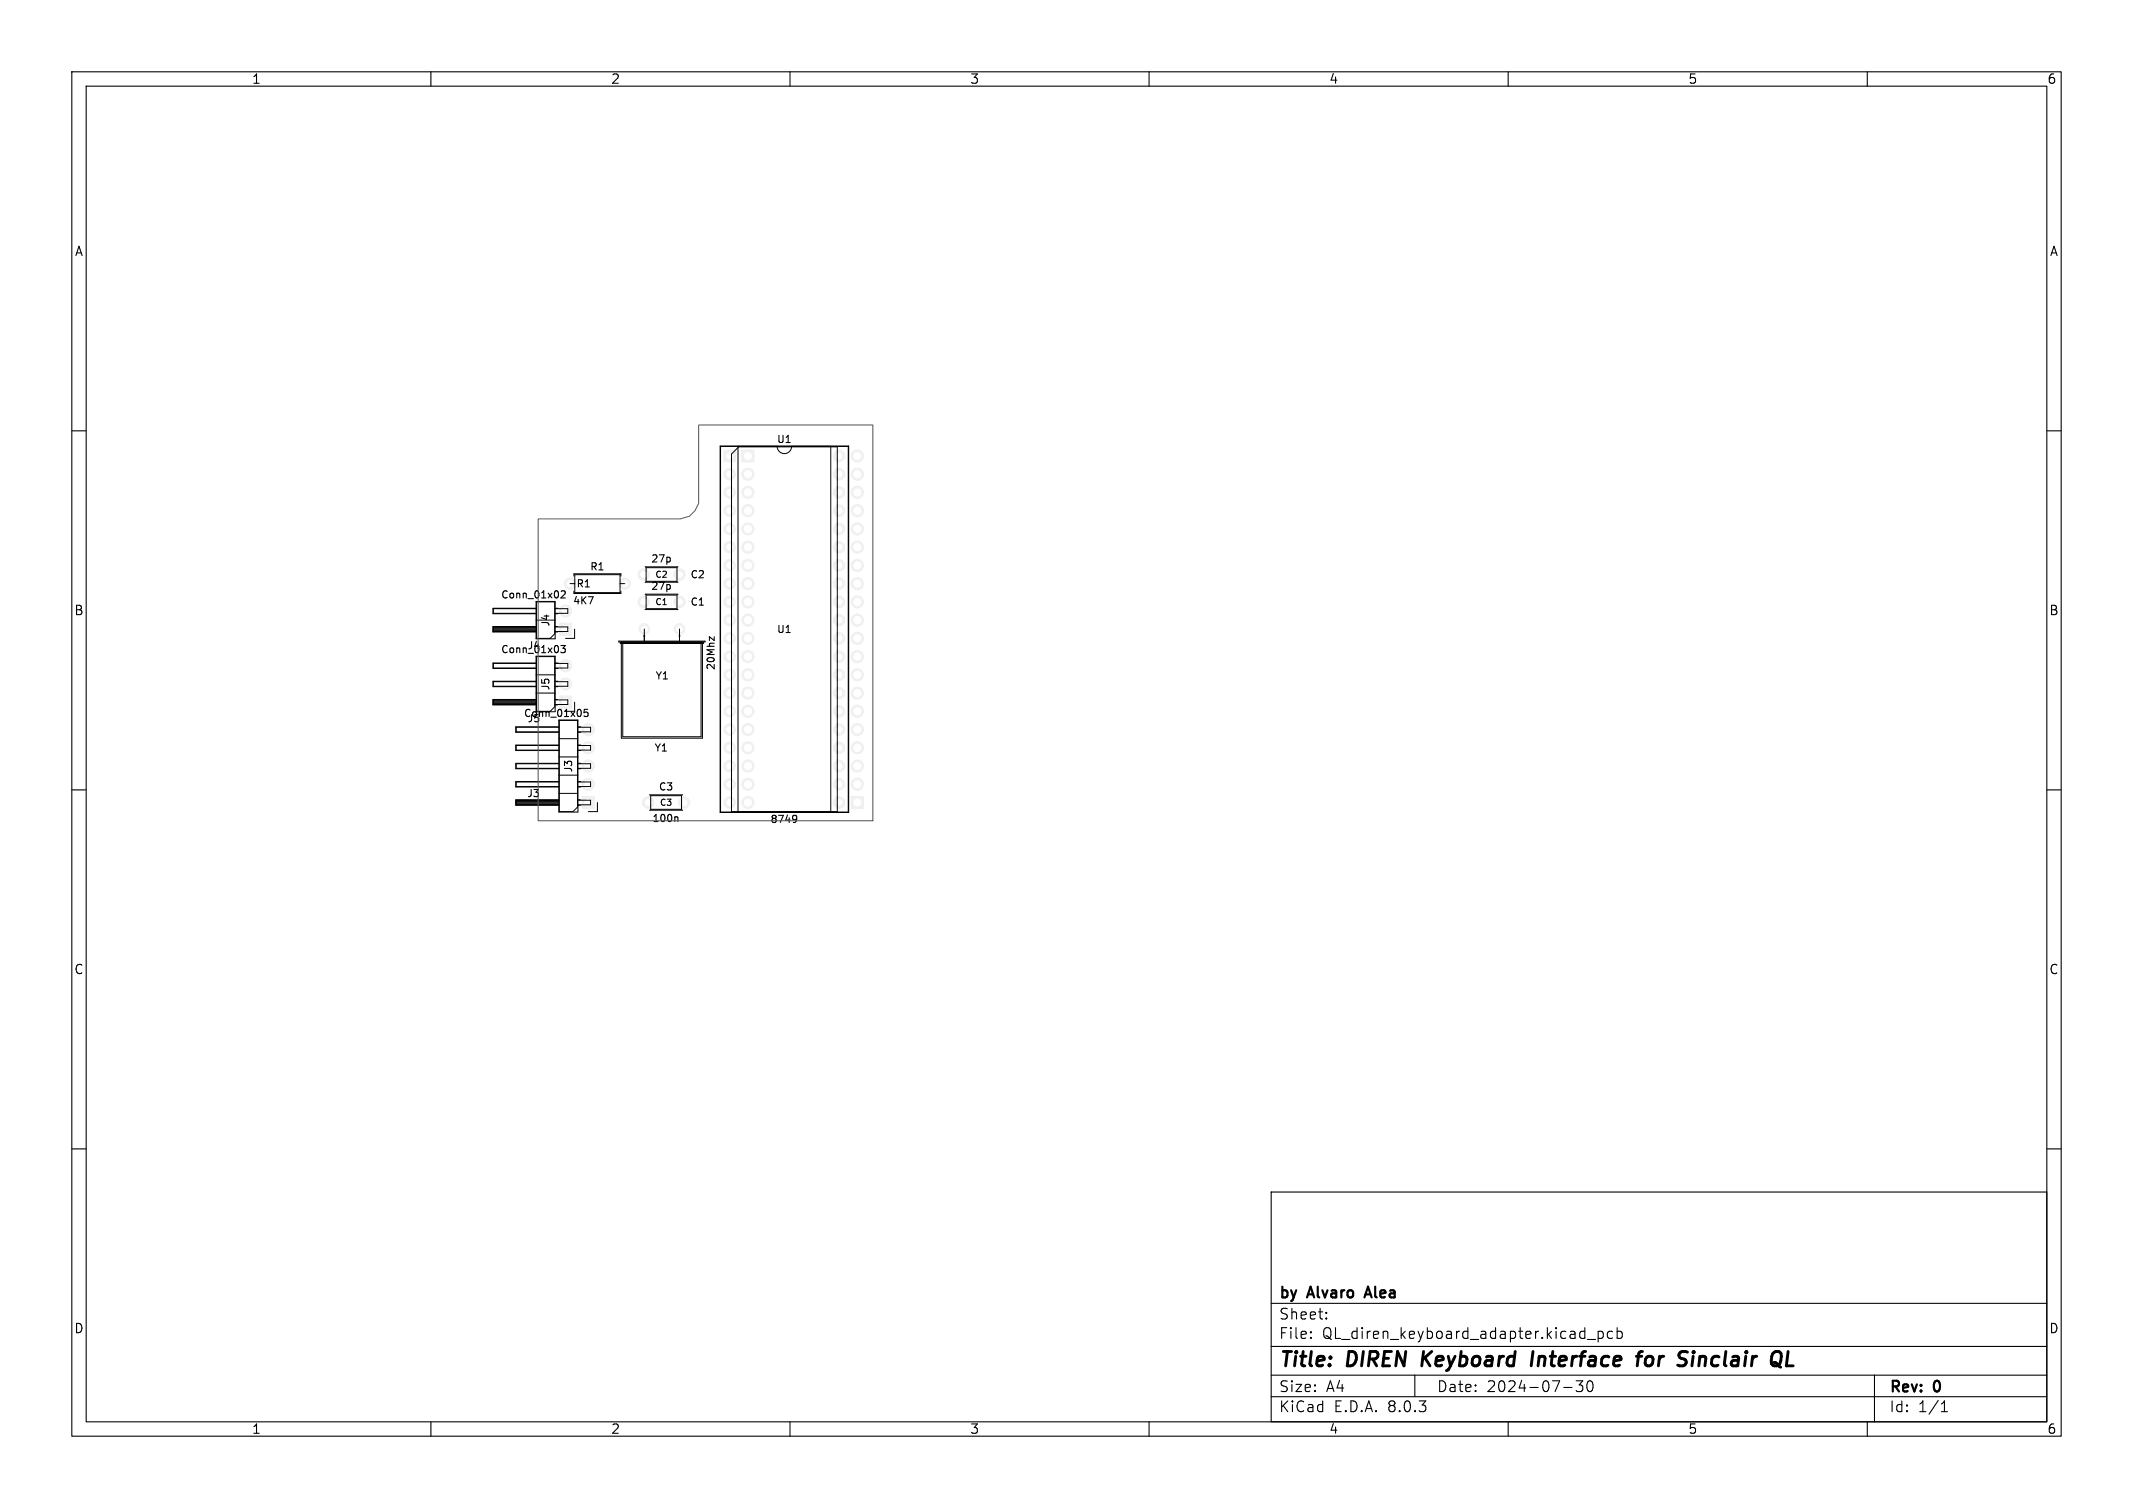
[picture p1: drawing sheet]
<svg xmlns="http://www.w3.org/2000/svg" width="297mm" height="210mm" viewBox="0 0 297 210" stroke-linecap="round" stroke-linejoin="round" font-family="sans-serif">
<g fill="#f0f0f0" stroke="#f0f0f0" stroke-width=".14">
<path d="M100.8 62.7h1.6v1.6h-1.6z"/>
<path d="M77.9 96.9h1.7v1.7h-1.7z"/>
<path d="M77.9 86.8h1.7v1.7h-1.7z"/>
<path d="M81.1 110.9h1.7v1.7h-1.7z"/>
<path d="M118.5 110.9h1.7v1.7h-1.7z"/>
<path d="M103.3 62.7h1.7v1.6h-1.7z"/>
<circle cx="101.6" cy="66" r=".8"/>
<circle cx="101.6" cy="68.6" r=".8"/>
<circle cx="101.6" cy="71.1" r=".8"/>
<circle cx="101.6" cy="73.7" r=".8"/>
<circle cx="101.6" cy="76.2" r=".8"/>
<circle cx="101.6" cy="78.7" r=".8"/>
<circle cx="101.6" cy="81.3" r=".8"/>
<circle cx="101.6" cy="83.8" r=".8"/>
<circle cx="101.6" cy="86.4" r=".8"/>
<circle cx="101.6" cy="88.9" r=".8"/>
<circle cx="101.6" cy="91.4" r=".8"/>
<circle cx="101.6" cy="94" r=".8"/>
<circle cx="101.6" cy="96.5" r=".8"/>
<circle cx="101.6" cy="99.1" r=".8"/>
<circle cx="101.6" cy="101.6" r=".8"/>
<circle cx="101.6" cy="104.1" r=".8"/>
<circle cx="101.6" cy="106.7" r=".8"/>
<circle cx="101.6" cy="109.2" r=".8"/>
<circle cx="101.6" cy="111.8" r=".8"/>
<circle cx="116.8" cy="111.8" r=".8"/>
<circle cx="116.8" cy="109.2" r=".8"/>
<circle cx="116.8" cy="106.7" r=".8"/>
<circle cx="116.8" cy="104.1" r=".8"/>
<circle cx="116.8" cy="101.6" r=".8"/>
<circle cx="116.8" cy="99.1" r=".8"/>
<circle cx="116.8" cy="96.5" r=".8"/>
<circle cx="116.8" cy="94" r=".8"/>
<circle cx="116.8" cy="91.4" r=".8"/>
<circle cx="116.8" cy="88.9" r=".8"/>
<circle cx="116.8" cy="86.4" r=".8"/>
<circle cx="116.8" cy="83.8" r=".8"/>
<circle cx="116.8" cy="81.3" r=".8"/>
<circle cx="116.8" cy="78.7" r=".8"/>
<circle cx="116.8" cy="76.2" r=".8"/>
<circle cx="116.8" cy="73.7" r=".8"/>
<circle cx="116.8" cy="71.1" r=".8"/>
<circle cx="116.8" cy="68.6" r=".8"/>
<circle cx="116.8" cy="66" r=".8"/>
<circle cx="116.8" cy="63.5" r=".8"/>
<circle cx="78.7" cy="95.2" r=".85"/>
<circle cx="78.7" cy="92.7" r=".85"/>
<circle cx="94.6" cy="80" r=".8"/>
<circle cx="89.6" cy="80" r=".8"/>
<circle cx="94.6" cy="83.8" r=".8"/>
<circle cx="89.6" cy="83.8" r=".8"/>
<circle cx="90.2" cy="111.8" r=".8"/>
<circle cx="95.2" cy="111.8" r=".8"/>
<circle cx="89.7" cy="87.6" r=".75"/>
<circle cx="94.6" cy="87.6" r=".75"/>
<circle cx="78.7" cy="85.1" r=".85"/>
<circle cx="79.4" cy="81.3" r=".8"/>
<circle cx="87" cy="81.3" r=".8"/>
<circle cx="81.9" cy="109.2" r=".85"/>
<circle cx="81.9" cy="106.7" r=".85"/>
<circle cx="81.9" cy="104.1" r=".85"/>
<circle cx="81.9" cy="101.6" r=".85"/>
<circle cx="119.4" cy="109.2" r=".85"/>
<circle cx="119.4" cy="106.7" r=".85"/>
<circle cx="119.4" cy="104.1" r=".85"/>
<circle cx="119.4" cy="101.6" r=".85"/>
<circle cx="119.4" cy="99.1" r=".85"/>
<circle cx="119.4" cy="96.5" r=".85"/>
<circle cx="119.4" cy="94" r=".85"/>
<circle cx="119.4" cy="91.4" r=".85"/>
<circle cx="119.4" cy="88.9" r=".85"/>
<circle cx="119.4" cy="86.4" r=".85"/>
<circle cx="119.4" cy="83.8" r=".85"/>
<circle cx="119.4" cy="81.3" r=".85"/>
<circle cx="119.4" cy="78.7" r=".85"/>
<circle cx="119.4" cy="76.2" r=".85"/>
<circle cx="119.4" cy="73.7" r=".85"/>
<circle cx="119.4" cy="71.1" r=".85"/>
<circle cx="119.4" cy="68.6" r=".85"/>
<circle cx="119.4" cy="66" r=".85"/>
<circle cx="119.4" cy="63.5" r=".85"/>
<circle cx="104.1" cy="66" r=".85"/>
<circle cx="104.1" cy="68.6" r=".85"/>
<circle cx="104.1" cy="71.1" r=".85"/>
<circle cx="104.1" cy="73.7" r=".85"/>
<circle cx="104.1" cy="76.2" r=".85"/>
<circle cx="104.1" cy="78.7" r=".85"/>
<circle cx="104.1" cy="81.3" r=".85"/>
<circle cx="104.1" cy="83.8" r=".85"/>
<circle cx="104.1" cy="86.4" r=".85"/>
<circle cx="104.1" cy="88.9" r=".85"/>
<circle cx="104.1" cy="91.4" r=".85"/>
<circle cx="104.1" cy="94" r=".85"/>
<circle cx="104.1" cy="96.5" r=".85"/>
<circle cx="104.1" cy="99.1" r=".85"/>
<circle cx="104.1" cy="101.6" r=".85"/>
<circle cx="104.1" cy="104.1" r=".85"/>
<circle cx="104.1" cy="106.7" r=".85"/>
<circle cx="104.1" cy="109.2" r=".85"/>
<circle cx="104.1" cy="111.8" r=".85"/>
</g>
<g fill="#fff" stroke="#fff" stroke-width=".14">
<circle cx="101.6" cy="63.5" r=".4"/>
<circle cx="101.6" cy="66" r=".4"/>
<circle cx="101.6" cy="68.6" r=".4"/>
<circle cx="101.6" cy="71.1" r=".4"/>
<circle cx="101.6" cy="73.7" r=".4"/>
<circle cx="101.6" cy="76.2" r=".4"/>
<circle cx="101.6" cy="78.7" r=".4"/>
<circle cx="101.6" cy="81.3" r=".4"/>
<circle cx="101.6" cy="83.8" r=".4"/>
<circle cx="101.6" cy="86.4" r=".4"/>
<circle cx="101.6" cy="88.9" r=".4"/>
<circle cx="101.6" cy="91.4" r=".4"/>
<circle cx="101.6" cy="94" r=".4"/>
<circle cx="101.6" cy="96.5" r=".4"/>
<circle cx="101.6" cy="99.1" r=".4"/>
<circle cx="101.6" cy="101.6" r=".4"/>
<circle cx="101.6" cy="104.1" r=".4"/>
<circle cx="101.6" cy="106.7" r=".4"/>
<circle cx="101.6" cy="109.2" r=".4"/>
<circle cx="101.6" cy="111.8" r=".4"/>
<circle cx="116.8" cy="111.8" r=".4"/>
<circle cx="116.8" cy="109.2" r=".4"/>
<circle cx="116.8" cy="106.7" r=".4"/>
<circle cx="116.8" cy="104.1" r=".4"/>
<circle cx="116.8" cy="101.6" r=".4"/>
<circle cx="116.8" cy="99.1" r=".4"/>
<circle cx="116.8" cy="96.5" r=".4"/>
<circle cx="116.8" cy="94" r=".4"/>
<circle cx="116.8" cy="91.4" r=".4"/>
<circle cx="116.8" cy="88.9" r=".4"/>
<circle cx="116.8" cy="86.4" r=".4"/>
<circle cx="116.8" cy="83.8" r=".4"/>
<circle cx="116.8" cy="81.3" r=".4"/>
<circle cx="116.8" cy="78.7" r=".4"/>
<circle cx="116.8" cy="76.2" r=".4"/>
<circle cx="116.8" cy="73.7" r=".4"/>
<circle cx="116.8" cy="71.1" r=".4"/>
<circle cx="116.8" cy="68.6" r=".4"/>
<circle cx="116.8" cy="66" r=".4"/>
<circle cx="116.8" cy="63.5" r=".4"/>
<circle cx="78.7" cy="97.8" r=".5"/>
<circle cx="78.7" cy="95.3" r=".5"/>
<circle cx="78.7" cy="92.7" r=".5"/>
<circle cx="94.6" cy="80" r=".4"/>
<circle cx="89.6" cy="80" r=".4"/>
<circle cx="94.6" cy="83.8" r=".4"/>
<circle cx="89.6" cy="83.8" r=".4"/>
<circle cx="90.2" cy="111.8" r=".4"/>
<circle cx="95.2" cy="111.8" r=".4"/>
<circle cx="89.7" cy="87.6" r=".4"/>
<circle cx="94.6" cy="87.6" r=".4"/>
<circle cx="78.7" cy="87.6" r=".5"/>
<circle cx="78.7" cy="85.1" r=".5"/>
<circle cx="79.4" cy="81.3" r=".4"/>
<circle cx="87" cy="81.3" r=".4"/>
<circle cx="81.9" cy="111.8" r=".5"/>
<circle cx="81.9" cy="109.2" r=".5"/>
<circle cx="81.9" cy="106.7" r=".5"/>
<circle cx="81.9" cy="104.1" r=".5"/>
<circle cx="81.9" cy="101.6" r=".5"/>
<circle cx="119.4" cy="111.8" r=".5"/>
<circle cx="119.4" cy="109.2" r=".5"/>
<circle cx="119.4" cy="106.7" r=".5"/>
<circle cx="119.4" cy="104.1" r=".5"/>
<circle cx="119.4" cy="101.6" r=".5"/>
<circle cx="119.4" cy="99.1" r=".5"/>
<circle cx="119.4" cy="96.5" r=".5"/>
<circle cx="119.4" cy="94" r=".5"/>
<circle cx="119.4" cy="91.4" r=".5"/>
<circle cx="119.4" cy="88.9" r=".5"/>
<circle cx="119.4" cy="86.4" r=".5"/>
<circle cx="119.4" cy="83.8" r=".5"/>
<circle cx="119.4" cy="81.3" r=".5"/>
<circle cx="119.4" cy="78.7" r=".5"/>
<circle cx="119.4" cy="76.2" r=".5"/>
<circle cx="119.4" cy="73.7" r=".5"/>
<circle cx="119.4" cy="71.1" r=".5"/>
<circle cx="119.4" cy="68.6" r=".5"/>
<circle cx="119.4" cy="66" r=".5"/>
<circle cx="119.4" cy="63.5" r=".5"/>
<circle cx="104.1" cy="63.5" r=".5"/>
<circle cx="104.1" cy="66" r=".5"/>
<circle cx="104.1" cy="68.6" r=".5"/>
<circle cx="104.1" cy="71.1" r=".5"/>
<circle cx="104.1" cy="73.7" r=".5"/>
<circle cx="104.1" cy="76.2" r=".5"/>
<circle cx="104.1" cy="78.7" r=".5"/>
<circle cx="104.1" cy="81.3" r=".5"/>
<circle cx="104.1" cy="83.8" r=".5"/>
<circle cx="104.1" cy="86.4" r=".5"/>
<circle cx="104.1" cy="88.9" r=".5"/>
<circle cx="104.1" cy="91.4" r=".5"/>
<circle cx="104.1" cy="94" r=".5"/>
<circle cx="104.1" cy="96.5" r=".5"/>
<circle cx="104.1" cy="99.1" r=".5"/>
<circle cx="104.1" cy="101.6" r=".5"/>
<circle cx="104.1" cy="104.1" r=".5"/>
<circle cx="104.1" cy="106.7" r=".5"/>
<circle cx="104.1" cy="109.2" r=".5"/>
<circle cx="104.1" cy="111.8" r=".5"/>
</g>
<g fill="none" stroke="#000" stroke-width=".14">
<path d="M89.8 78.9v.1M89.8 78.9h4.6M90 79.1h4.3v1.9h-4.3zM94.4 78.9v.1M100.3 62.1h17.9v51h-17.9zM100.3 62.2h17.8v50.9h-17.8zM101.9 63.2l1-1h13.7v50.8h-14.7zM102.8 62.2v50.9M108.2 62.2a1 1 0 0 0 1 1 1 1 0 0 0 1-1M115.7 62.2v50.9M68.6 97.5h6M68.6 97.6h6"/>
<path d="M68.6 97.8h6M68.6 97.9h6M68.6 98h6M68.6 98.1h6.1M68.6 87.4h6M68.6 87.5h6M68.6 87.6h6M68.6 87.7h6M68.6 87.8h6M68.6 88h6.1M74.6 92.3h-6v.8h6M74.6 84.7h-6v.8h6"/>
<path d="M74.6 87.3h-6v.7h6M74.6 94.9h-6v.7h6M74.6 97.4h-6v.8h6M74.6 83.8h2.7v5.2h-2.7zM74.6 91.4h2.7v7.7h-2.7zM74.6 94h2.7M74.6 96.5h2.7M74.6 86.4h2.7M74.7 83.8h2.5v4.5l-.6 .6h-1.9zM74.7 84.8h-6v.6h6M74.7 87.3h-6v.7M74.7 92.4h-6v.6h6"/>
<path d="M74.7 94.9h-6v.7h6M74.7 97.5h-6v.6M74.7 99.1v-7.7h2.5v7l-.6 .7M77.2 97.5h1.9v.6h-1.9M77.2 87.3h1.9v.7h-1.9M77.2 92.4h1.9v.6h-1.9M77.2 94.9h1.9v.7h-1.9M77.2 84.8h1.9v.6h-1.9M77.3 92.3h.4M77.3 94.9h.4M77.3 97.4h.3M77.3 93.1h.4"/>
<path d="M77.3 95.6h.4M77.3 98.2h.3M77.3 84.7h.4M77.3 87.3h.3M77.3 85.5h.4M77.3 88h.3M79.4 81.3h.6M79.9 80.2v-.3h6.6v.3M79.9 82.3v.4h6.6v-.4M80 87.6v1.3h-1.3M80 97.8v1.3M80 80h6.3v2.5h-6.3z"/>
<path d="M86.2 89.3h12v.1h-12zM86.3 81.3h.7M86.4 89.5h11.6v.1h-11.6zM86.5 89.4v13.4h11.3v-13.4M86.7 89.6v13h10.9v-13M89.7 87.6v2M89.8 81.1h.1M89.8 82.8h4.6M89.8 84.9h4.6M89.8 81.1h4.6M90 82.9h4.3v1.9h-4.3zM94.4 81.1h.1"/>
<path d="M94.6 87.6v2M71.8 111.5h6M71.8 111.6h6M71.8 111.7h6M71.8 111.8h6M71.8 112h6M71.8 112.1h6.1M77.8 100.3h2.7v12.8h-2.7zM77.8 101.2h-6v.8h6M77.8 103.8h-6v.7h6M77.8 106.3h-6v.8h6M77.8 108.8h-6v.8h6"/>
<path d="M77.8 111.4h-6v.7h6M77.8 102.9h2.7M77.8 105.4h2.7M77.8 108h2.7M77.8 110.5h2.7M77.9 100.3h2.5v12.1l-.6 .6h-1.9zM77.9 101.3h-6v.6h6M77.9 103.8h-6v.7h6M77.9 106.4h-6v.6h6M77.9 108.9h-6v.6h6M77.9 111.4h-6v.7M80.4 111.4h1.8v.7h-1.8"/>
<path d="M80.4 101.3h1.8v.6h-1.8M80.4 103.8h1.8v.7h-1.8M80.4 106.4h1.8v.6h-1.8M80.4 108.9h1.8v.6h-1.8M80.5 101.2h.4M80.5 103.8h.4M80.5 106.3h.4M80.5 108.8h.4M80.5 111.4h.3M80.5 102h.4M80.5 104.5h.4M80.5 107.1h.4"/>
<path d="M80.5 109.6h.4M80.5 112.1h.3M83.2 111.8v1.2h-1.3M90.5 110.7h.1M90.5 112.8h.1M90.5 110.7h4.5M90.5 112.8h4.5M90.6 110.8h4.3v1.9h-4.3zM95 110.7h.1M95 112.8h.1"/>
</g>
<g fill="#000" stroke="#000" stroke-width=".14">
<circle cx="89.7" cy="88.6" r=".06"/>
<circle cx="94.6" cy="88.5" r=".06"/>
</g>
<g fill="none" stroke="#000" stroke-width=".15">
<path d="M10 10h277v190h-277zM12 12h273v186h-273zM60 10v2M110 10v2M160 10v2M210 10v2M260 10v2M10 60h2M285 60h2M78.1 89.9h.6l-.3 .4 .3 .1v.4l-.2 .1-.4-.1M78.1 82.4l.4-.1 .2 .3-.6 .7h.6M81.8 98.8h-.4l-.1 .5 .2-.1h.3l.1 .2-.1 .3-.1 .1-.4-.1"/>
<path d="M99.4 88.7v.5l-.6-.5v.5M10 110h2M94.1 113.7l.3 .2v.5M110.6 113.5l.3 .1a.66 .66 0 0 1-.3 .9M110.9 114l-.1 .1-.2 .1M285 110h2M10 160h2M285 160h2M177 166h108v32h-108zM60 198v2M110 198v2M160 198v2"/>
<path d="M177 194.5h108M177 191.5h108M177 187.5h108M177 181.5h108M182.5 186.3h.1l-.1 .1M182.5 186.3v.1M182.5 185.5v.1M182.5 185.5h.1l-.1 .1M184.7 183.6v.1M184.7 183.6h-.1l.1 .1M184.7 182.8v.1M184.7 182.8h-.1l.1 .1"/>
<path d="M197 191.5v3M210 198v2M217.7 193.2h1.2M219.5 192.3h.9l-.5 .6a.41 .41 0 0 1 .5 .3v.3l-.2 .2-.5 .1-.2-.1M221 186.5h1.2M221.2 192.4a.36 .36 0 0 1 .5 .2 .77 .77 0 0 1-.4 1.2 1 1 0 0 1-.1-1.4zM222.5 185.4v1.5M222.5 185.5l.5-.1 .2 .3v.4l-.1 .2-.1 .1-.5-.1M224.5 185.5l-.4-.1-.3 .3v.4l.2 .2 .1 .1 .4-.1M225.2 185.5l.4-.1 .3 .3v.4l-.2 .2-.1 .1-.4-.1M225.2 184.9v1.5M260 198v2"/>
<path d="M261 191.5v6.5M270.3 196.6h.9M270.3 195.5l.4-.4v1.5"/>
</g>
<path d="M198.2 188.2l-.2 2M199.4 188.2l-1.3 1.2M213.5 188.2l-.3 2M227.8 188.9h.8M228.7 188.2l-.4 .1-.1 .2-.2 1.7M229.8 188.9a.62 .62 0 0 0-.7 .4v.5v.2a.52 .52 0 0 0 .8 .1M235.8 188.9l-.2 1.3M235.8 188.2v.2M235.8 188.2l-.1 .1 .1 .1M235.8 188.2l.1 .1-.1 .1M249 188.2l-.3 2h1" fill="none" stroke="#000" stroke-width=".4"/>
<path d="M190.5 179.2l-.5 1.5M190.1 180.3h.7" fill="none" stroke="#000" stroke-width=".3"/>
<path d="M74.9 72.3h19.8l1.3-.4 .8-.8 .5-1v-10.9h24.2v55.1h-46.6z" fill="none" stroke="#575757" stroke-width=".14"/>
<g font-size="2.8">
<text x="178" y="190.9">Title:</text>
<text x="187.7" y="190.9">DIREN</text>
<text x="198.8" y="190.9">Keyboard</text>
<text x="214.9" y="190.9">Interface</text>
<text x="230.4" y="190.9">for</text>
<text x="237" y="190.9">Sinclair</text>
</g>
<g font-size="2.1">
<text x="178" y="184">Sheet:</text>
<text x="178" y="181.2">by</text>
<text x="182.2" y="181.2">Alvaro</text>
<text x="190.8" y="181.2">Alea</text>
<text x="178" y="186.7">File:</text>
<text x="184.1" y="186.7">QL_diren_keyboard_adapter.kicad_pcb</text>
<text x="178" y="196.9">KiCad</text>
<text x="178" y="194.1">Size:</text>
<text x="184.7" y="194.1">A4</text>
<text x="185.7" y="196.9">E.D.A.</text>
<text x="193.3" y="196.9">8.0.3</text>
<text x="200" y="194.1">Date:</text>
<text x="207" y="194.1">2024-07-30</text>
<text x="263" y="194.3">Rev:</text>
<text x="263" y="196.9">Id:</text>
<text x="267.1" y="196.9">1/1</text>
<text x="269.4" y="194.3">0</text>
</g>
<g font-size="1.8">
<text x="35" y="11.9">1</text>
<text x="85" y="11.9">2</text>
<text x="135" y="11.9">3</text>
<text x="185" y="11.9">4</text>
<text x="235" y="11.9">5</text>
<text x="285" y="11.9">6</text>
<text x="10.3" y="35.9">A</text>
<text x="285.4" y="35.9">A</text>
<text x="10.3" y="85.9">B</text>
<text x="285.3" y="85.9">B</text>
<text x="10.3" y="135.9">C</text>
<text x="285.3" y="135.9">C</text>
<text x="10.3" y="185.9">D</text>
<text x="285.3" y="185.9">D</text>
<text x="35" y="199.9">1</text>
<text x="85" y="199.9">2</text>
<text x="135" y="199.9">3</text>
<text x="185" y="199.9">4</text>
<text x="235" y="199.9">5</text>
<text x="285" y="199.9">6</text>
</g>
<g font-size="1.4">
<text x="108.1" y="61.9">U1</text>
<text x="69.7" y="83.5">Conn_01x02</text>
<text x="80.2" y="82">R1</text>
<text x="82.1" y="79.6">R1</text>
<text x="90.6" y="78.5">27p</text>
<text x="90.6" y="82.3">27p</text>
<text x="96.1" y="80.7">C2</text>
<text x="76.7" y="87.3" transform="rotate(-90 76.7 87.3)">J4</text>
<text x="79.7" y="84.4">4K7</text>
<text x="96.1" y="84.5">C1</text>
<text x="108.1" y="88.4">U1</text>
<text x="69.7" y="91.2">Conn_01x03</text>
<text x="73.4" y="90.6">J4</text>
<text x="91.2" y="94.8">Y1</text>
<text x="99.7" y="93.4" transform="rotate(-90 99.7 93.4)">20Mhz</text>
<text x="72.9" y="100.1">Conn_01x05</text>
<text x="73.4" y="100.8">J5</text>
<text x="76.7" y="96.2" transform="rotate(-90 76.7 96.2)">J5</text>
<text x="79.9" y="107.7" transform="rotate(-90 79.9 107.7)">J3</text>
<text x="91" y="104.9">Y1</text>
<text x="73.3" y="111.2">J3</text>
<text x="91.6" y="110.3">C3</text>
<text x="90.7" y="114.7">100n</text>
<text x="107.2" y="114.8">8749</text>
</g>
<g font-size="1.2">
<text x="91.2" y="80.6">C2</text>
<text x="91.2" y="84.4">C1</text>
<text x="91.8" y="112.4">C3</text>
</g>
</svg>
